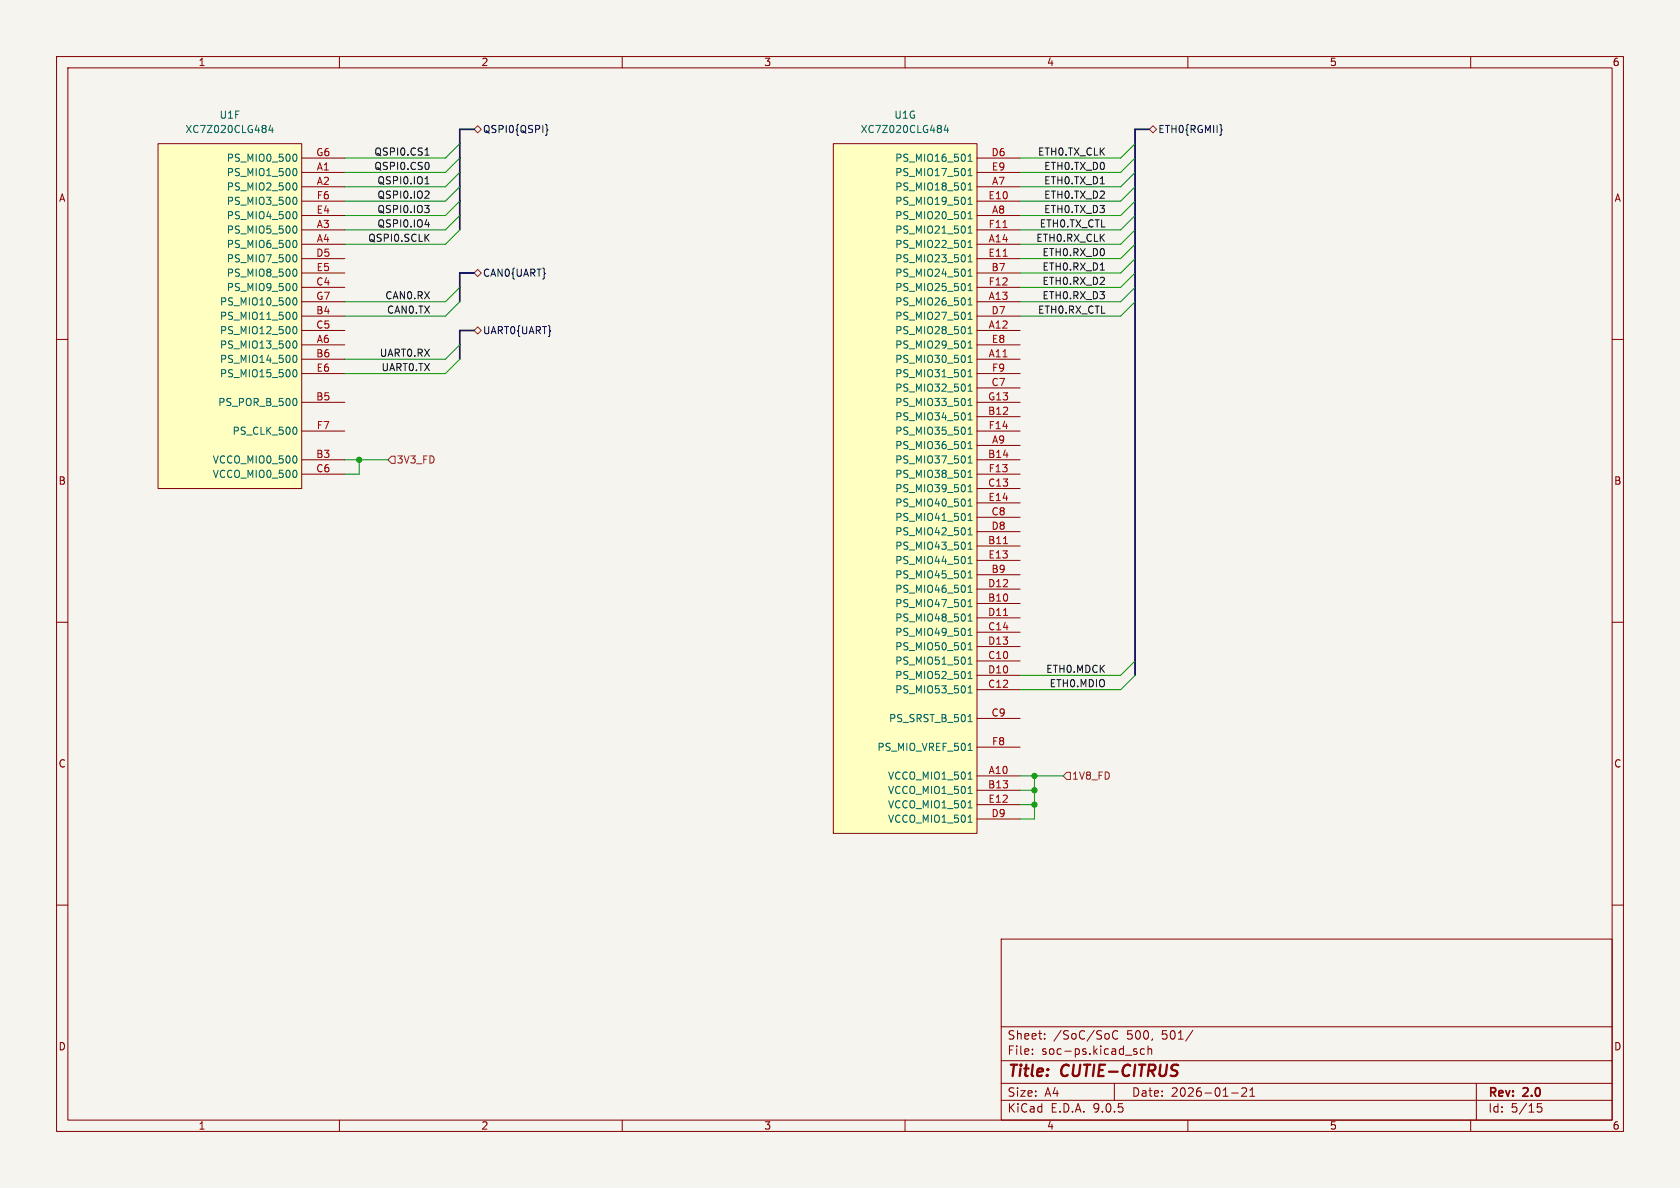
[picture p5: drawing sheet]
<svg xmlns="http://www.w3.org/2000/svg" width="297mm" height="210mm" viewBox="0 0 297 210" stroke-linecap="round" stroke-linejoin="round" font-family="sans-serif">
<path d="M0 0h297v210h-297z" fill="#f5f4ef" stroke="#f5f4ef" stroke-width=".18"/>
<g fill="none" stroke="#840000" stroke-width=".18">
<path d="M10 10h277v190h-277zM12 12h273v186h-273zM60 10v2M110 10v2M160 10v2M210 10v2M260 10v2M10 60h2M285 60h2M10 110h2M285 110h2M10 160h2"/>
<path d="M177 166h108v32h-108zM285 160h2M60 198v2M110 198v2M160 198v2M177 194.5h108M177 191.5h108M177 187.5h108M177 181.5h108M182.5 186.3v.1M182.5 185.5v.1M184.7 183.6v.1"/>
<path d="M184.7 182.8v.1M197 191.5v3M197.6 182.3a.6 .6 0 0 0-.7 0 .6 .6 0 0 0-.2 .8 .56 .56 0 0 0 .3 .5 .56 .56 0 0 0 .6 0M200.6 185.9l.4 .1v.2l-.2 .2h-.3M200.6 185.4l.4 .1M202.3 185.5l-.4-.1-.3 .3v.4l.1 .2h.6M203 185.5l.2-.1 .3 .1 .1 .9M203 184.9v1.5M210 198v2M210.9 182.1l-1.3 2M217.7 193.2h1.2M219.5 192.4l.6-.1 .2 .1 .1 .3-.9 1.1h.9"/>
<path d="M221 193.8h.8M221 192.7l.4-.4v1.5M260 198v2M261 191.5v6.5M272.5 195.1h-.7l-.1 .7 .3-.1h.5l.1 .3-.1 .5-.2 .1-.6-.1"/>
</g>
<path d="M147.3 25.4h25.4v121.9h-25.4z" fill="#ffffc2"/>
<g fill="none" stroke="#840000" stroke-width=".18">
<path d="M147.3 25.4h25.4v121.9h-25.4zM172.7 27.9h7.6M172.7 30.5h7.6M172.7 33h7.6M172.7 35.6h7.6M172.7 38.1h7.6M172.7 40.6h7.6M172.7 43.2h7.6M172.7 45.7h7.6M172.7 48.3h7.6M172.7 50.8h7.6M172.7 53.3h7.6"/>
<path d="M172.7 55.9h7.6M172.7 58.4h7.6M172.7 61h7.6M172.7 63.5h7.6M172.7 66h7.6M172.7 68.6h7.6M172.7 71.1h7.6M172.7 73.7h7.6M172.7 76.2h7.6M172.7 78.7h7.6M172.7 81.3h7.6M172.7 83.8h7.6"/>
<path d="M172.7 86.4h7.6M172.7 88.9h7.6M172.7 91.4h7.6M172.7 94h7.6M172.7 96.5h7.6M172.7 99.1h7.6M172.7 101.6h7.6M172.7 104.1h7.6M172.7 106.7h7.6M172.7 109.2h7.6M172.7 111.8h7.6M172.7 114.3h7.6"/>
<path d="M172.7 116.8h7.6M172.7 119.4h7.6M172.7 121.9h7.6M172.7 127h7.6M172.7 132.1h7.6M172.7 137.2h7.6M172.7 139.7h7.6M172.7 142.2h7.6M172.7 144.8h7.6"/>
</g>
<g fill="none" stroke="#006464" stroke-width=".18">
<path d="M167.2 22.1l-.3 .9h.8M167.5 22.6v.8M171.1 28.5h.8M171.1 27.6l.4-.4v1.3M171.1 30.2l.4-.4v1.3M171.1 32.7l.4-.4v1.3M171.1 35.2l.4-.3v1.2M171.1 37.8l.4-.4v1.3M171.1 31.1h.8M171.1 33.6h.8M171.1 36.1h.8M171.1 38.7h.8"/>
<path d="M171.1 40.3l.4-.4v1.3M171.1 42.9l.4-.4v1.3M171.1 45.4l.4-.4v1.3M171.1 47.9l.4-.3v1.2M171.1 50.5l.4-.4v1.3M171.1 53l.4-.4v1.3M171.1 55.6l.4-.4v1.3M171.1 58.1l.4-.4v1.3M171.1 41.2h.8M171.1 43.8h.8M171.1 46.3h.8M171.1 48.8h.8"/>
<path d="M171.1 51.4h.8M171.1 53.9h.8M171.1 56.5h.8M171.1 59h.8M171.1 60.6l.4-.3v1.2M171.1 63.2l.4-.4v1.3M171.1 65.7l.4-.4v1.3M171.1 68.3l.4-.4v1.3M171.1 70.8l.4-.4v1.3M171.1 73.3l.4-.3v1.2M171.1 75.9l.4-.4v1.3M171.1 78.4l.4-.4v1.3"/>
<path d="M171.1 61.5h.8M171.1 64.1h.8M171.1 66.6h.8M171.1 69.2h.8M171.1 71.7h.8M171.1 74.2h.8M171.1 76.8h.8M171.1 79.3h.8M171.1 81l.4-.4v1.3M171.1 83.5l.4-.4v1.3M171.1 86l.4-.3v1.2M171.1 88.6l.4-.4v1.3"/>
<path d="M171.1 91.1l.4-.4v1.3M171.1 93.7l.4-.4v1.3M171.1 96.2l.4-.4v1.3M171.1 98.7l.4-.3v1.2M171.1 81.9h.8M171.1 84.4h.8M171.1 86.9h.8M171.1 89.5h.8M171.1 92h.8M171.1 94.6h.8M171.1 97.1h.8M171.1 99.6h.8"/>
<path d="M171.1 101.3l.4-.4v1.3M171.1 103.8l.4-.4v1.3M171.1 106.4l.4-.4v1.3M171.1 108.9l.4-.4v1.3M171.1 111.4l.4-.3v1.2M171.1 114l.4-.4v1.3M171.1 116.5l.4-.4v1.3M171.1 119.1l.4-.4v1.3M171.1 102.2h.8M171.1 104.7h.8M171.1 107.3h.8M171.1 109.8h.8"/>
<path d="M171.1 112.3h.8M171.1 114.9h.8M171.1 117.4h.8M171.1 120h.8M171.1 121.6l.4-.4v1.3M171.1 122.5h.8M171.1 127.6h.8M171.1 132.7h.8M171.1 137.7h.8M171.4 126.5l.1-.2v1.3M171.1 140.3h.8M171.1 142.8h.8"/>
<path d="M171.1 145.4h.8"/>
</g>
<path d="M177.3 40.2h.7M177.3 45.3h.8M177.4 96.1h.7M177.4 108.8h.7" fill="none" stroke="#a90000" stroke-width=".18"/>
<path d="M27.9 25.4h25.4v61h-25.4z" fill="#ffffc2"/>
<g fill="none" stroke="#840000" stroke-width=".18">
<path d="M27.9 25.4h25.4v61h-25.4zM53.3 27.9h7.7M53.3 30.5h7.7M53.3 33h7.7M53.3 35.6h7.7M53.3 38.1h7.7M53.3 40.6h7.7M53.3 43.2h7.7M53.3 45.7h7.7M53.3 48.3h7.7M53.3 50.8h7.7M53.3 53.3h7.7"/>
<path d="M53.3 55.9h7.7M53.3 58.4h7.7M53.3 61h7.7M53.3 63.5h7.7M53.3 66h7.7M53.3 71.1h7.7M53.3 76.2h7.7M53.3 81.3h7.7M53.3 83.8h7.7"/>
</g>
<g fill="none" stroke="#006464" stroke-width=".18">
<path d="M47.8 22.1l-.3 .9h.8M48.1 22.6v.8M52.1 27.2a.68 .68 0 0 1 .4 .7 .68 .68 0 0 1-.4 .6M52.1 29.8a.68 .68 0 0 1 .4 .6 .68 .68 0 0 1-.4 .7M52.1 32.3a.68 .68 0 0 1 .4 .7 .68 .68 0 0 1-.4 .6M52.1 34.9a.68 .68 0 0 1 .4 .6 .68 .68 0 0 1-.4 .6M52.1 37.4a.68 .68 0 0 1 .4 .6 .68 .68 0 0 1-.4 .7M52.1 39.9a.68 .68 0 0 1 .4 .7 .68 .68 0 0 1-.4 .6M51.9 52.8l.2-.2a.68 .68 0 0 1 .4 .7 .68 .68 0 0 1-.4 .6l-.2-.1M51.9 55.3l.2-.1a.68 .68 0 0 1 .4 .6 .68 .68 0 0 1-.4 .7l-.2-.2M51.9 57.9l.2-.2a.68 .68 0 0 1 .4 .7 .68 .68 0 0 1-.4 .6l-.2-.1M52.1 42.5a.68 .68 0 0 1 .4 .6 .68 .68 0 0 1-.4 .7"/>
<path d="M52.1 45a.68 .68 0 0 1 .4 .7 .68 .68 0 0 1-.4 .6M52.1 47.6a.68 .68 0 0 1 .4 .6 .68 .68 0 0 1-.4 .6M52.1 50.1a.68 .68 0 0 1 .4 .6 .68 .68 0 0 1-.4 .7M51.9 60.4l.2-.1a.68 .68 0 0 1 .4 .6 .68 .68 0 0 1-.4 .6l-.2-.1M51.9 62.9l.2-.1a.68 .68 0 0 1 .4 .6 .68 .68 0 0 1-.4 .7l-.2-.1M51.9 65.5l.2-.2a.68 .68 0 0 1 .4 .7 .68 .68 0 0 1-.4 .6l-.2-.1M52.2 70.4a.79 .79 0 0 1 0 1.3M52.2 75.5a.79 .79 0 0 1 0 1.3M52.4 80.7l.1 .4-.1 .6M52.4 83.3l.1 .3-.1 .7"/>
</g>
<path d="M96.4 22l.3 .2v.6l.2 .2-.2 .1v.6l-.3 .2M215.9 22.9l.2 .1h-.2" fill="none" stroke="#000084" stroke-width=".18"/>
<path d="M84.5 22.2l.6 .7-.6 .6-.7-.6zM203.8 22.2l.7 .7-.7 .6-.6-.6zM83.8 48.3l.7-.7 .6 .7-.6 .6zM83.8 58.4l.7-.6 .6 .6-.6 .7zM69.2 80.6h.6v1.3h-.6l-.6-.6zM188.6 136.5h.6v1.3h-.6l-.6-.6z" fill="none" stroke="#725600" stroke-width=".18"/>
<path d="M75.1 36.3h.8l-.5 .5M75.1 27.4h.8M75.1 32.5h.8M75.1 39.7h.8M75.4 26.3l.1-.1v1.2M75.4 31.4l.1-.2v1.3M75.6 36.8l.3 .2v.3l-.3 .3M75.6 33.8l.3 .2-.1 .3-.7 .7h.8M75.7 28.8l.2 .4-.2 .6M194.5 47.7h.7" fill="none" stroke="#0f0f0f" stroke-width=".18"/>
<path d="M83.8 22.9h-2.5v17.7M203.2 22.9h-2.5v96.5M83.8 48.3h-2.5v5M83.8 58.4h-2.5v5.1" fill="none" stroke="#000084" stroke-width=".3"/>
<g fill="none" stroke="#009600" stroke-width=".18">
<path d="M81.3 33l-2.6 2.6h-17.7M81.3 25.4l-2.6 2.5h-17.7M81.3 30.5l-2.6 2.5h-17.7M81.3 27.9l-2.6 2.6h-17.7M81.3 35.6l-2.6 2.5h-17.7M81.3 38.1l-2.6 2.5h-17.7M200.7 33l-2.6 2.6h-17.8M200.7 25.4l-2.6 2.5h-17.8M200.7 30.5l-2.6 2.5h-17.8M200.7 27.9l-2.6 2.6h-17.8M200.7 35.6l-2.6 2.5h-17.8M200.7 38.1l-2.6 2.5h-17.8"/>
<path d="M81.3 53.3l-2.6 2.6h-17.7M81.3 50.8l-2.6 2.5h-17.7M81.3 40.6l-2.6 2.6h-17.7M200.7 53.3l-2.6 2.6h-17.8M200.7 50.8l-2.6 2.5h-17.8M200.7 48.3l-2.6 2.5h-17.8M200.7 45.7l-2.6 2.6h-17.8M200.7 43.2l-2.6 2.5h-17.8M200.7 40.6l-2.6 2.6h-17.8M81.3 63.5l-2.6 2.5h-17.7M81.3 61l-2.6 2.5h-17.7M61 81.3h7.6"/>
<path d="M63.5 81.3v2.5h-2.5M200.7 116.8l-2.6 2.6h-17.8M200.7 119.4l-2.6 2.5h-17.8M180.3 139.7h2.6M180.3 137.2h7.7M182.9 137.2v7.6h-2.6M180.3 142.2h2.6"/>
</g>
<g fill="#009600" stroke="#009600" stroke-width=".18">
<circle cx="182.9" cy="139.7" r=".46"/>
<circle cx="182.9" cy="137.2" r=".46"/>
<circle cx="182.9" cy="142.2" r=".46"/>
<circle cx="63.5" cy="81.3" r=".46"/>
</g>
<g font-size="2.8" fill="#840000">
<text x="178" y="190.9">Title:</text>
<text x="187.7" y="190.9">CUTIE-CITRUS</text>
</g>
<g font-size="2.1" fill="#840000">
<text x="178" y="184">Sheet:</text>
<text x="186.2" y="184">/SoC/SoC</text>
<text x="199.2" y="184">500,</text>
<text x="205.5" y="184">501/</text>
<text x="178" y="186.7">File:</text>
<text x="184.1" y="186.7">soc-ps.kicad_sch</text>
<text x="178" y="196.9">KiCad</text>
<text x="178" y="194.1">Size:</text>
<text x="184.7" y="194.1">A4</text>
<text x="185.7" y="196.9">E.D.A.</text>
<text x="193.3" y="196.9">9.0.5</text>
<text x="200" y="194.1">Date:</text>
<text x="207" y="194.1">2026-01-21</text>
<text x="263" y="194.3">Rev:</text>
<text x="263" y="196.9">Id:</text>
<text x="267.1" y="196.9">5/15</text>
<text x="269.4" y="194.3">2.0</text>
</g>
<g font-size="1.8" fill="#840000">
<text x="35" y="11.9">1</text>
<text x="85" y="11.9">2</text>
<text x="135" y="11.9">3</text>
<text x="185" y="11.9">4</text>
<text x="235" y="11.9">5</text>
<text x="285" y="11.9">6</text>
<text x="10.3" y="35.9">A</text>
<text x="285.3" y="35.9">A</text>
<text x="10.3" y="85.9">B</text>
<text x="285.3" y="85.9">B</text>
<text x="10.3" y="135.9">C</text>
<text x="285.3" y="135.9">C</text>
<text x="10.3" y="185.9">D</text>
<text x="285.3" y="185.9">D</text>
<text x="35" y="199.9">1</text>
<text x="85" y="199.9">2</text>
<text x="135" y="199.9">3</text>
<text x="185" y="199.9">4</text>
<text x="235" y="199.9">5</text>
<text x="285" y="199.9">6</text>
</g>
<g font-size="1.8" fill="#006464">
<text x="32.7" y="23.7">XC7Z020CLG484</text>
<text x="38.7" y="21.2">U1F</text>
<text x="152.1" y="23.7">XC7Z020CLG484</text>
<text x="158" y="21.2">U1G</text>
<text x="40" y="28.8">PS_MIO0_500</text>
<text x="158.2" y="28.8">PS_MIO16_501</text>
<text x="40" y="31.3">PS_MIO1_500</text>
<text x="40" y="33.9">PS_MIO2_500</text>
<text x="158.2" y="31.3">PS_MIO17_501</text>
<text x="158.2" y="33.9">PS_MIO18_501</text>
<text x="40" y="36.4">PS_MIO3_500</text>
<text x="40" y="39">PS_MIO4_500</text>
<text x="40" y="41.5">PS_MIO5_500</text>
<text x="158.2" y="36.4">PS_MIO19_501</text>
<text x="158.2" y="39">PS_MIO20_501</text>
<text x="158.2" y="41.5">PS_MIO21_501</text>
<text x="40" y="44">PS_MIO6_500</text>
<text x="40" y="46.6">PS_MIO7_500</text>
<text x="158.2" y="44">PS_MIO22_501</text>
<text x="158.2" y="46.6">PS_MIO23_501</text>
<text x="40" y="49.1">PS_MIO8_500</text>
<text x="40" y="51.7">PS_MIO9_500</text>
<text x="158.2" y="49.1">PS_MIO24_501</text>
<text x="158.2" y="51.7">PS_MIO25_501</text>
<text x="38.8" y="54.2">PS_MIO10_500</text>
<text x="38.8" y="56.7">PS_MIO11_500</text>
<text x="38.8" y="59.3">PS_MIO12_500</text>
<text x="158.2" y="54.2">PS_MIO26_501</text>
<text x="158.2" y="56.7">PS_MIO27_501</text>
<text x="158.2" y="59.3">PS_MIO28_501</text>
<text x="38.8" y="61.8">PS_MIO13_500</text>
<text x="38.8" y="64.4">PS_MIO14_500</text>
<text x="158.2" y="61.8">PS_MIO29_501</text>
<text x="158.2" y="64.4">PS_MIO30_501</text>
<text x="38.5" y="72">PS_POR_B_500</text>
<text x="38.8" y="66.9">PS_MIO15_500</text>
<text x="158.2" y="66.9">PS_MIO31_501</text>
<text x="158.2" y="69.4">PS_MIO32_501</text>
<text x="158.2" y="72">PS_MIO33_501</text>
<text x="41" y="77.1">PS_CLK_500</text>
<text x="158.2" y="74.5">PS_MIO34_501</text>
<text x="158.2" y="77.1">PS_MIO35_501</text>
<text x="37.5" y="82.1">VCCO_MIO0_500</text>
<text x="158.2" y="79.6">PS_MIO36_501</text>
<text x="158.2" y="82.1">PS_MIO37_501</text>
<text x="37.5" y="84.7">VCCO_MIO0_500</text>
<text x="158.2" y="84.7">PS_MIO38_501</text>
<text x="158.2" y="87.2">PS_MIO39_501</text>
<text x="158.2" y="89.8">PS_MIO40_501</text>
<text x="158.2" y="92.3">PS_MIO41_501</text>
<text x="158.2" y="94.8">PS_MIO42_501</text>
<text x="158.2" y="97.4">PS_MIO43_501</text>
<text x="158.2" y="99.9">PS_MIO44_501</text>
<text x="158.2" y="102.5">PS_MIO45_501</text>
<text x="158.2" y="105">PS_MIO46_501</text>
<text x="158.2" y="107.5">PS_MIO47_501</text>
<text x="158.2" y="110.1">PS_MIO48_501</text>
<text x="158.2" y="112.6">PS_MIO49_501</text>
<text x="158.2" y="115.2">PS_MIO50_501</text>
<text x="158.2" y="117.7">PS_MIO51_501</text>
<text x="158.2" y="120.2">PS_MIO52_501</text>
<text x="158.2" y="122.8">PS_MIO53_501</text>
<text x="157.1" y="127.9">PS_SRST_B_501</text>
<text x="155" y="132.9">PS_MIO_VREF_501</text>
<text x="156.9" y="138">VCCO_MIO1_501</text>
<text x="156.9" y="140.6">VCCO_MIO1_501</text>
<text x="156.9" y="143.1">VCCO_MIO1_501</text>
<text x="156.9" y="145.6">VCCO_MIO1_501</text>
</g>
<g font-size="1.8" fill="#000084">
<text x="85.3" y="23.7">QSPI0{QSPI}</text>
<text x="204.7" y="23.7">ETH0{RGMII}</text>
<text x="85.3" y="49.1">CAN0{UART}</text>
<text x="85.3" y="59.3">UART0{UART}</text>
</g>
<g font-size="1.8" fill="#a90000">
<text x="55.8" y="27.7">G6</text>
<text x="175.2" y="27.7">D6</text>
<text x="55.9" y="30.2">A1</text>
<text x="55.9" y="32.8">A2</text>
<text x="55.9" y="35.3">F6</text>
<text x="174.6" y="35.3">E10</text>
<text x="175.2" y="30.2">E9</text>
<text x="175.3" y="32.8">A7</text>
<text x="55.9" y="37.8">E4</text>
<text x="55.9" y="40.4">A3</text>
<text x="174.7" y="40.4">F11</text>
<text x="175.3" y="37.8">A8</text>
<text x="55.8" y="45.5">D5</text>
<text x="55.9" y="42.9">A4</text>
<text x="174.6" y="45.5">E11</text>
<text x="174.7" y="42.9">A14</text>
<text x="55.8" y="50.5">C4</text>
<text x="55.8" y="53.1">G7</text>
<text x="55.9" y="48">E5</text>
<text x="174.7" y="50.5">F12</text>
<text x="174.7" y="53.1">A13</text>
<text x="175.2" y="48">B7</text>
<text x="55.8" y="55.6">B4</text>
<text x="55.8" y="58.2">C5</text>
<text x="174.7" y="58.2">A12</text>
<text x="175.2" y="55.6">D7</text>
<text x="55.8" y="63.2">B6</text>
<text x="55.9" y="65.8">E6</text>
<text x="55.9" y="60.7">A6</text>
<text x="174.7" y="63.2">A11</text>
<text x="175.2" y="60.7">E8</text>
<text x="175.3" y="65.8">F9</text>
<text x="55.8" y="70.9">B5</text>
<text x="174.6" y="70.9">G13</text>
<text x="175.2" y="68.3">C7</text>
<text x="55.9" y="75.9">F7</text>
<text x="174.6" y="73.4">B12</text>
<text x="174.7" y="75.9">F14</text>
<text x="55.8" y="81">B3</text>
<text x="55.8" y="83.6">C6</text>
<text x="174.6" y="81">B14</text>
<text x="174.7" y="83.6">F13</text>
<text x="175.3" y="78.5">A9</text>
<text x="174.6" y="86.1">C13</text>
<text x="174.6" y="88.6">E14</text>
<text x="175.2" y="91.2">C8</text>
<text x="175.2" y="93.7">D8</text>
<text x="174.6" y="96.3">B11</text>
<text x="174.6" y="98.8">E13</text>
<text x="175.2" y="101.3">B9</text>
<text x="174.6" y="103.9">D12</text>
<text x="174.6" y="106.4">B10</text>
<text x="174.6" y="109">D11</text>
<text x="174.6" y="111.5">C14</text>
<text x="174.6" y="114">D13</text>
<text x="174.6" y="116.6">C10</text>
<text x="174.6" y="119.1">D10</text>
<text x="174.6" y="121.7">C12</text>
<text x="175.2" y="126.7">C9</text>
<text x="175.3" y="131.8">F8</text>
<text x="174.7" y="136.9">A10</text>
<text x="174.6" y="139.4">B13</text>
<text x="174.6" y="142">E12</text>
<text x="175.2" y="144.5">D9</text>
</g>
<g font-size="1.8" fill="#0f0f0f">
<text x="66.1" y="27.6">QSPI0.CS1</text>
<text x="183.4" y="27.6">ETH0.TX_CLK</text>
<text x="66.1" y="30.1">QSPI0.CS0</text>
<text x="66.6" y="35.2">QSPI0.IO2</text>
<text x="66.6" y="32.7">QSPI0.IO1</text>
<text x="184.5" y="30.1">ETH0.TX_D0</text>
<text x="184.5" y="32.7">ETH0.TX_D1</text>
<text x="184.5" y="35.2">ETH0.TX_D2</text>
<text x="66.6" y="37.8">QSPI0.IO3</text>
<text x="66.6" y="40.3">QSPI0.IO4</text>
<text x="183.7" y="40.3">ETH0.TX_CTL</text>
<text x="184.5" y="37.8">ETH0.TX_D3</text>
<text x="65" y="42.8">QSPI0.SCLK</text>
<text x="183.1" y="42.8">ETH0.RX_CLK</text>
<text x="184.2" y="47.9">ETH0.RX_D1</text>
<text x="184.2" y="45.4">ETH0.RX_D0</text>
<text x="68" y="53">CAN0.RX</text>
<text x="184.2" y="50.5">ETH0.RX_D2</text>
<text x="184.2" y="53">ETH0.RX_D3</text>
<text x="68.3" y="55.5">CAN0.TX</text>
<text x="183.4" y="55.5">ETH0.RX_CTL</text>
<text x="67" y="63.2">UART0.RX</text>
<text x="67.3" y="65.7">UART0.TX</text>
<text x="184.9" y="119">ETH0.MDCK</text>
<text x="185.5" y="121.6">ETH0.MDIO</text>
</g>
<g font-size="1.8" fill="#725600">
<text x="70" y="82.1">3V3_FD</text>
<text x="189.4" y="138">1V8_FD</text>
</g>
</svg>
